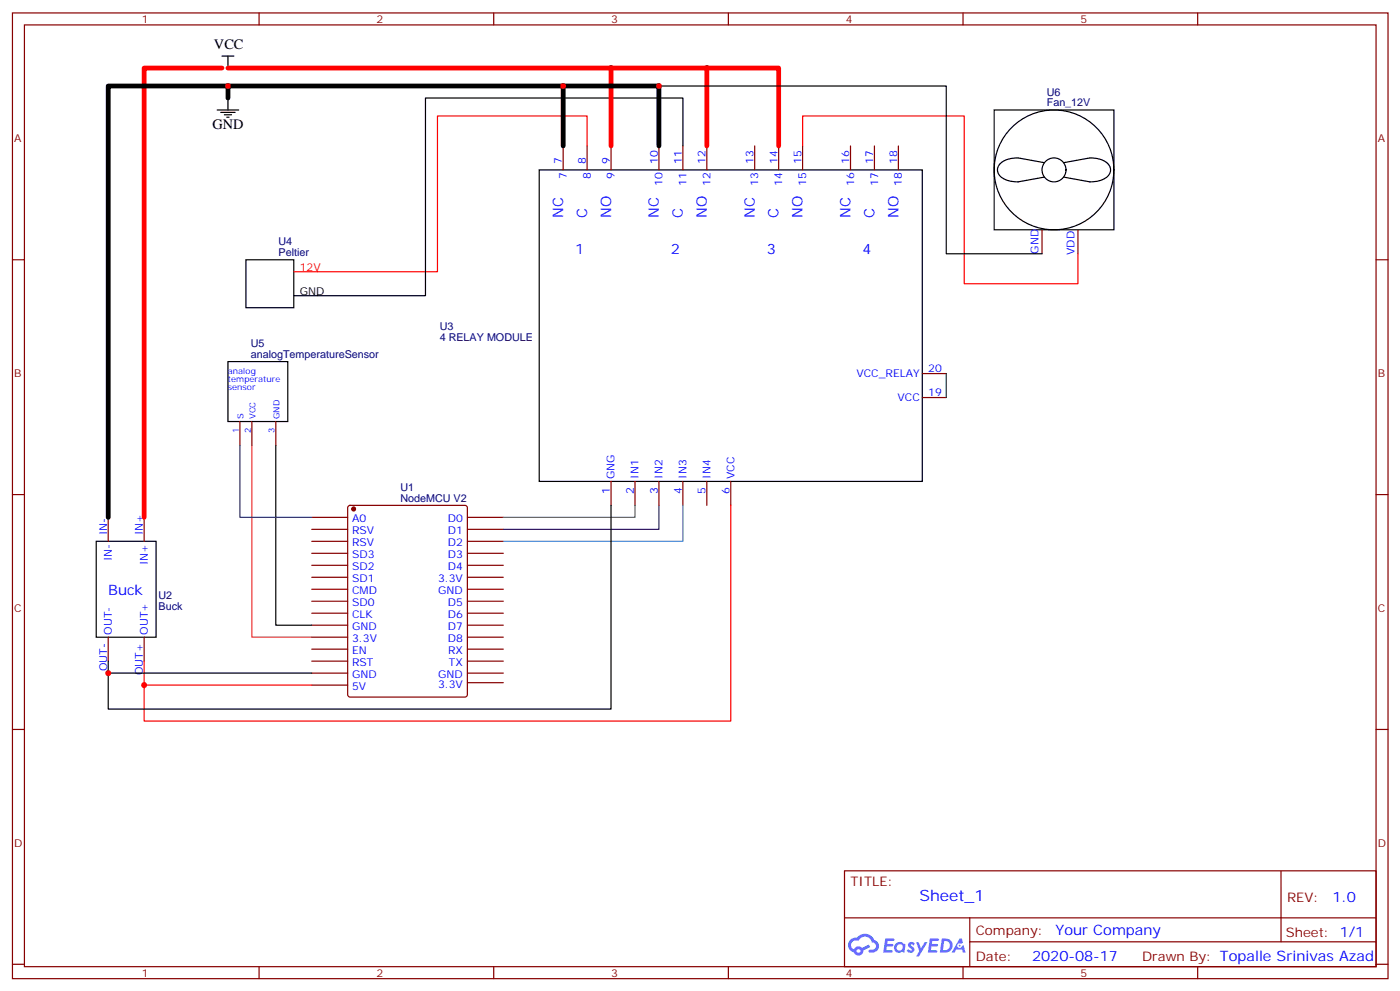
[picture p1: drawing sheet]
<svg xmlns="http://www.w3.org/2000/svg" width="413mm" height="292mm" viewBox="0 0 413 292" stroke-linecap="round" stroke-linejoin="round" font-family="sans-serif">
<g fill="none" stroke="#870000" stroke-width=".35">
<path d="M3.7 3.8h405.3v284.3h-405.3zM7.2 7.3h398.3v277.3h-398.3zM76.3 3.8v3.5M145.5 3.8v3.5M214.6 3.8v3.5M283.8 3.8v3.5M352.9 3.8v3.5M3.7 76.5h3.5M405.5 76.5h3.5M3.7 145.6h3.5M405.5 145.6h3.5M3.7 214.8h3.5"/>
<path d="M405.5 214.8h3.5M248.8 256.4h156.7v28.2h-156.7zM377.5 256.4v20.9M248.9 270.2h156.5M285.8 277.3h119.6M285.8 270.2v14.2M3.7 283.9h3.5M76.3 284.6v3.5M145.5 284.6v3.5M214.6 284.6v3.5M283.8 284.6v3.5M352.9 284.6v3.5"/>
<path d="M405.5 283.9h3.5"/>
</g>
<g fill="#5487ff">
<path d="M267.8 277.6a1.22 1.22 0 0 1 1.8 .2l-.4 .6a.47 .47 0 0 0-.4-.4 .47 .47 0 0 0-.5 .2l.2 .2a1.14 1.14 0 0 1 .8 1.8 1.14 1.14 0 0 1-2 0l-.2-.2 .5-.6 .7 .5a.29 .29 0 0 0 .4-.3 .29 .29 0 0 0-.3-.3 1.04 1.04 0 0 1-.6-1.7z"/>
<path d="M260.8 276.3h2.4l.3 .2-.1 .5-1.8 .1-.2 .8h1.6l.3 .4-.4 .4h-1.6l-.1 1.1h1.7l.2 .3-.2 .3-2.7 .1z"/>
<path d="M274 276.3h2.3l.4 .2-.2 .5-1.8 .1-.1 .8h1.5l.3 .4-.3 .4h-1.6l-.2 1.1h1.7l.2 .3-.2 .3-2.6 .1z"/>
<path d="M282.7 276.3h.7l.4 1.3-.6 .3a.69 .69 0 0 0-1.1 .3 .69 .69 0 0 0 .5 .9 .69 .69 0 0 0 .9-.6l.4-.2 .6 2.2h-.8l-.2-.9h-1.7l-.5 .9h-.9z"/>
<path d="M270 277.4h.7l.7 1.8 1.1-1.8h.8l-2.5 4.2h-.9l1-1.5z"/>
<path d="M277.5 276.3l-.6 4.2h1.4a2.11 2.11 0 0 0 2.4-2.1 2.11 2.11 0 0 0-2.5-2.1zM278.2 277.1a1.39 1.39 0 0 1 1.7 1.4 1.39 1.39 0 0 1-1.8 1.3h-.2z"/>
<path d="M263.8 277.9a1.54 1.54 0 0 0 0 2.2 1.54 1.54 0 0 0 2.1 .1l.6 .3 .3-2.3-.1-.3h-.5a1.49 1.49 0 0 0-2.4 0zM264.1 278.9a.95 .95 0 0 1 1.9 0 .95 .95 0 0 1-1.9 0z"/>
<path d="M250.6 276.7a2.18 2.18 0 0 0 1 3.7 1.44 1.44 0 0 0 1.7 .9 1.44 1.44 0 0 0 1.1-1.4l2-1.1-.4-.7-1.9 1a1.47 1.47 0 0 0-2.5 .4 1.39 1.39 0 0 1-.6-1.9 1.39 1.39 0 0 1 2-.5 2.12 2.12 0 0 1 2.1-1.3 2.12 2.12 0 0 1 1.9 1.7 1.14 1.14 0 0 1 1.1 1.4 1.14 1.14 0 0 1-1.6 .7 .43 .43 0 0 0-.6 .4 .43 .43 0 0 0 .4 .5 1.98 1.98 0 0 0 2.6-1.2 1.98 1.98 0 0 0-1.3-2.6 3.1 3.1 0 0 0-5.2-.6l-.9 .1zM252.4 280a.55 .55 0 0 1 1.1 0 .55 .55 0 0 1-1.1 0z"/>
<circle cx="282.8" cy="278.4" r=".26"/>
</g>
<g fill="none" stroke="#000" stroke-width=".35">
<path d="M65.4 16.5h3.5M67.2 16.5v3.5M64 32.4h6.3M65.1 33.1h4.2M66.1 33.8h2.1M66.8 34.5h.7M67.2 28.9v3.5M194.2 25.3h84.6v49.4h28.3M292.9 32.4h35.3v35.3h-35.3zM158.9 50h112.9v91.7h-112.9zM201.2 43v-14.1h-75.8v58.2h-38.8M307.8 47.9l-7.8-1.4a6.1 6.1 0 0 0-5.8 2.5 2.89 2.89 0 0 0 1.9 3.8l2.4 .7 1.5 .1 7.8-1.5"/>
<path d="M313.4 47.9l7.8-1.4a6.1 6.1 0 0 1 5.8 2.5 2.89 2.89 0 0 1-1.9 3.8l-2.4 .7-1.5 .1-7.8-1.5M72.5 76.5h14.1v14.1h-14.1zM67.2 106.5h17.6v17.6h-17.6zM81.3 131.2v52.9h10.6M28.4 159.4h17.6v28.2h-17.6zM180.1 148.8v60h-148.2v-10.6M31.9 194.7v3.5h60"/>
<circle cx="310.6" cy="50" r="17.6"/>
<circle cx="310.6" cy="50" r="3.5"/>
</g>
<g fill="none" stroke="#870000" stroke-width=".35">
<path d="M165.9 43v7M173 43v7M180.1 43v7M194.2 43v7M201.2 43v7M208.3 43v7M222.4 43v7M229.4 43v7M236.5 43v7M250.6 43v7M257.7 43v7M264.7 43v7"/>
<path d="M307.1 67.7v7M317.6 67.7v7M271.8 117.1h7M271.8 110h7M70.7 124.1v7.1M74.2 124.1v7.1M81.3 124.1v7.1M31.9 152.3v7.1M42.5 152.3v7.1M91.9 152.3h10.5M91.9 155.9h10.5M91.9 159.4h10.5"/>
<path d="M102.7 149l.5-.2h33.8l.7 .4v55.3l-.4 .7h-34.1l-.7-.4-.1-55.3zM137.7 152.3h10.6M137.7 155.9h10.6M137.7 159.4h10.6M180.1 141.7v7.1M187.1 141.7v7.1M194.2 141.7v7.1M201.2 141.7v7.1M208.3 141.7v7.1M215.3 141.7v7.1M91.9 162.9h10.5M91.9 166.4h10.5"/>
<path d="M91.9 170h10.5M91.9 173.5h10.5M91.9 177h10.5M137.7 162.9h10.6M137.7 166.4h10.6M137.7 170h10.6M137.7 173.5h10.6M137.7 177h10.6M31.9 187.6v7.1M42.5 187.6v7.1M91.9 180.6h10.5M91.9 184.1h10.5"/>
<path d="M91.9 187.6h10.5M91.9 191.1h10.5M91.9 194.7h10.5M91.9 198.2h10.5M137.7 180.6h10.6M137.7 184.1h10.6M137.7 187.6h10.6M137.7 191.1h10.6M137.7 194.7h10.6M137.7 198.2h10.6M91.9 201.7h10.5M137.7 201h10.6"/>
</g>
<circle cx="104.2" cy="149.9" r=".53" fill="#870000" stroke="#870000" stroke-width=".35"/>
<path d="M187.1 148.8v3.5h-38.8" fill="none" stroke="#3c3" stroke-width=".35"/>
<path d="M194.2 148.8v7.1h-45.9" fill="none" stroke="#606" stroke-width=".35"/>
<path d="M201.2 148.8v10.6h-52.9" fill="none" stroke="#399" stroke-width=".35"/>
<path d="M173 43v-8.9h-44.1v45.9h-42.3M236.5 43v-8.9h47.6v49.4h33.5v-8.8M215.3 148.8v63.5h-172.8v-10.6M42.5 194.7v7h49.4" fill="none" stroke="#f00" stroke-width=".35"/>
<path d="M278.8 110v7.1" fill="none" stroke="#008700" stroke-width=".35"/>
<path d="M74.2 131.2v56.4h17.7" fill="none" stroke="#c33" stroke-width=".35"/>
<path d="M70.7 131.2v21.1h21.2" fill="none" stroke="#066" stroke-width=".35"/>
<path d="M65.4 20h-22.9v132.3M67.2 20h162.2v23M180.1 20v23M208.3 20v23" fill="none" stroke="#f00" stroke-width="1.4"/>
<path d="M67.2 28.9v-3.6h127v17.7M67.2 25.3h-35.3v127M165.9 25.3v17.7" fill="none" stroke="#000" stroke-width="1.4"/>
<g fill="#c00">
<circle cx="42.5" cy="201.7" r=".88"/>
<circle cx="31.9" cy="198.2" r=".88"/>
<circle cx="208.3" cy="20" r=".88"/>
<circle cx="180.1" cy="20" r=".88"/>
<circle cx="165.9" cy="25.3" r=".88"/>
<circle cx="194.2" cy="25.3" r=".88"/>
<circle cx="67.2" cy="25.3" r=".88"/>
</g>
<text font-size="4.6" fill="#00f" x="270.9" y="265.4">Sheet_1</text>
<g font-size="4.2">
<text x="63.1" y="14.4">VCC</text>
<text x="62.6" y="38">GND</text>
</g>
<g font-size="4.2" fill="#00f">
<text x="165.9" y="64.1" transform="rotate(-90 165.9 64.1)">NC</text>
<text x="173" y="64.1" transform="rotate(-90 173 64.1)">C</text>
<text x="180.1" y="64.1" transform="rotate(-90 180.1 64.1)">NO</text>
<text x="194.2" y="64.1" transform="rotate(-90 194.2 64.1)">NC</text>
<text x="201.2" y="64.1" transform="rotate(-90 201.2 64.1)">C</text>
<text x="208.3" y="64.1" transform="rotate(-90 208.3 64.1)">NO</text>
<text x="222.4" y="64.1" transform="rotate(-90 222.4 64.1)">NC</text>
<text x="229.4" y="64.1" transform="rotate(-90 229.4 64.1)">C</text>
<text x="236.5" y="64.1" transform="rotate(-90 236.5 64.1)">NO</text>
<text x="250.6" y="64.1" transform="rotate(-90 250.6 64.1)">NC</text>
<text x="257.7" y="64.1" transform="rotate(-90 257.7 64.1)">C</text>
<text x="264.7" y="64.1" transform="rotate(-90 264.7 64.1)">NO</text>
<text x="169.5" y="74.7">1</text>
<text x="197.7" y="74.7">2</text>
<text x="225.9" y="74.7">3</text>
<text x="254.1" y="74.7">4</text>
<text x="31.9" y="175.3">Buck</text>
<text x="392.6" y="265.7">1.0</text>
<text x="311" y="275.2">Your Company</text>
<text x="304.1" y="283">2020-08-17</text>
</g>
<g font-size="3.9" fill="#800">
<text x="250.6" y="261">TITLE:</text>
<text x="379.2" y="265.7">REV:</text>
<text x="287.5" y="275.2">Company:</text>
<text x="378.9" y="275.8">Sheet: 1/1</text>
<text x="287.5" y="282.9">Date:</text>
<text x="336.6" y="282.9">Drawn By: Topalle Srinivas Azad</text>
</g>
<g font-size="3.2" fill="#800">
<text x="41.8" y="6.8">1</text>
<text x="110.9" y="6.8">2</text>
<text x="180.1" y="6.8">3</text>
<text x="249.2" y="6.8">4</text>
<text x="318.3" y="6.8">5</text>
<text x="4.2" y="41.9">A</text>
<text x="406" y="41.9">A</text>
<text x="4.2" y="111.1">B</text>
<text x="406" y="111.1">B</text>
<text x="4.2" y="180.2">C</text>
<text x="406" y="180.2">C</text>
<text x="4.2" y="249.3">D</text>
<text x="406" y="249.3">D</text>
<text x="41.8" y="287.6">1</text>
<text x="110.9" y="287.6">2</text>
<text x="180.1" y="287.6">3</text>
<text x="249.2" y="287.6">4</text>
<text x="318.3" y="287.6">5</text>
</g>
<g font-size="3.2" fill="#000080">
<text x="308.5" y="28.4">U6</text>
<text x="308.5" y="31.3">Fan_12V</text>
<text x="82.1" y="75.4">Peltier</text>
<text x="82.1" y="72.2">U4</text>
<text x="129.6" y="100.3">4 RELAY MODULE</text>
<text x="129.6" y="97.2">U3</text>
<text x="73.9" y="105.4">analogTemperatureSensor</text>
<text x="73.9" y="102.2">U5</text>
<text x="118" y="147.7">NodeMCU V2</text>
<text x="118" y="144.6">U1</text>
<text x="46.7" y="179.5">Buck</text>
<text x="46.7" y="176.4">U2</text>
</g>
<g font-size="3.2" fill="#00f">
<text x="165.6" y="48.3" transform="rotate(-90 165.6 48.3)">7</text>
<text x="167" y="52.7" transform="rotate(-90 167 52.7)">7</text>
<text x="172.6" y="48.3" transform="rotate(-90 172.6 48.3)">8</text>
<text x="174.1" y="52.7" transform="rotate(-90 174.1 52.7)">8</text>
<text x="179.7" y="48.3" transform="rotate(-90 179.7 48.3)">9</text>
<text x="181.1" y="52.7" transform="rotate(-90 181.1 52.7)">9</text>
<text x="193.8" y="48.3" transform="rotate(-90 193.8 48.3)">10</text>
<text x="200.9" y="48.3" transform="rotate(-90 200.9 48.3)">11</text>
<text x="207.9" y="48.3" transform="rotate(-90 207.9 48.3)">12</text>
<text x="222" y="48.3" transform="rotate(-90 222 48.3)">13</text>
<text x="229.1" y="48.3" transform="rotate(-90 229.1 48.3)">14</text>
<text x="236.1" y="48.3" transform="rotate(-90 236.1 48.3)">15</text>
<text x="250.3" y="48.3" transform="rotate(-90 250.3 48.3)">16</text>
<text x="257.3" y="48.3" transform="rotate(-90 257.3 48.3)">17</text>
<text x="264.4" y="48.3" transform="rotate(-90 264.4 48.3)">18</text>
<text x="195.2" y="54.8" transform="rotate(-90 195.2 54.8)">10</text>
<text x="202.3" y="54.8" transform="rotate(-90 202.3 54.8)">11</text>
<text x="209.3" y="54.8" transform="rotate(-90 209.3 54.8)">12</text>
<text x="223.4" y="54.8" transform="rotate(-90 223.4 54.8)">13</text>
<text x="230.5" y="54.8" transform="rotate(-90 230.5 54.8)">14</text>
<text x="237.6" y="54.8" transform="rotate(-90 237.6 54.8)">15</text>
<text x="251.7" y="54.8" transform="rotate(-90 251.7 54.8)">16</text>
<text x="258.7" y="54.8" transform="rotate(-90 258.7 54.8)">17</text>
<text x="265.8" y="54.8" transform="rotate(-90 265.8 54.8)">18</text>
<text x="306" y="74.7" transform="rotate(-90 306 74.7)">GND</text>
<text x="316.6" y="75.1" transform="rotate(-90 316.6 75.1)">VDD</text>
<text x="252.4" y="111.1">VCC_RELAY</text>
<text x="273.5" y="109.6">20</text>
<text x="264.5" y="118.1">VCC</text>
<text x="273.5" y="116.7">19</text>
<text x="181.1" y="141" transform="rotate(-90 181.1 141)">GNG</text>
<text x="188.2" y="141" transform="rotate(-90 188.2 141)">IN1</text>
<text x="195.2" y="141" transform="rotate(-90 195.2 141)">IN2</text>
<text x="202.3" y="141" transform="rotate(-90 202.3 141)">IN3</text>
<text x="209.3" y="141" transform="rotate(-90 209.3 141)">IN4</text>
<text x="216.4" y="141" transform="rotate(-90 216.4 141)">VCC</text>
<text x="179.7" y="145.5" transform="rotate(-90 179.7 145.5)">1</text>
<text x="186.8" y="145.5" transform="rotate(-90 186.8 145.5)">2</text>
<text x="193.8" y="145.5" transform="rotate(-90 193.8 145.5)">3</text>
<text x="200.9" y="145.5" transform="rotate(-90 200.9 145.5)">4</text>
<text x="207.9" y="145.5" transform="rotate(-90 207.9 145.5)">5</text>
<text x="215" y="145.5" transform="rotate(-90 215 145.5)">6</text>
<text x="103.8" y="153.7">A0</text>
<text x="132" y="153.7">D0</text>
<text x="31.5" y="157.6" transform="rotate(-90 31.5 157.6)">IN-</text>
<text x="42.1" y="157.6" transform="rotate(-90 42.1 157.6)">IN+</text>
<text x="103.8" y="157.3">RSV</text>
<text x="103.8" y="160.8">RSV</text>
<text x="132" y="160.8">D2</text>
<text x="132" y="157.3">D1</text>
<text x="32.9" y="165.2" transform="rotate(-90 32.9 165.2)">IN-</text>
<text x="43.5" y="166.4" transform="rotate(-90 43.5 166.4)">IN+</text>
<text x="103.8" y="164.3">SD3</text>
<text x="103.8" y="167.9">SD2</text>
<text x="132" y="167.9">D4</text>
<text x="132" y="164.3">D3</text>
<text x="103.8" y="171.4">SD1</text>
<text x="129.1" y="171.4">3.3V</text>
<text x="103.8" y="174.9">CMD</text>
<text x="103.8" y="178.4">SD0</text>
<text x="129.1" y="174.9">GND</text>
<text x="132" y="178.4">D5</text>
<text x="103.8" y="182">CLK</text>
<text x="103.8" y="185.5">GND</text>
<text x="132" y="185.5">D7</text>
<text x="132" y="182">D6</text>
<text x="32.9" y="186.9" transform="rotate(-90 32.9 186.9)">OUT-</text>
<text x="43.5" y="186.9" transform="rotate(-90 43.5 186.9)">OUT+</text>
<text x="103.8" y="189">3.3V</text>
<text x="132" y="189">D8</text>
<text x="31.5" y="197.6" transform="rotate(-90 31.5 197.6)">OUT-</text>
<text x="103.8" y="192.5">EN</text>
<text x="103.8" y="196.1">RST</text>
<text x="132" y="192.5">RX</text>
<text x="132.3" y="196.1">TX</text>
<text x="42.1" y="198.7" transform="rotate(-90 42.1 198.7)">OUT+</text>
<text x="103.8" y="199.6">GND</text>
<text x="103.8" y="203.1">5V</text>
<text x="129.1" y="202.4">3.3V</text>
<text x="129.1" y="199.6">GND</text>
</g>
<text font-size="3.2" fill="#f00" x="88.3" y="79.7">12V</text>
<text font-size="3.2" x="88.3" y="86.7">GND</text>
<g font-size="2.5" fill="#00f">
<text x="67.2" y="110">analog</text>
<text x="67.2" y="112.5">temperature</text>
<text x="67.2" y="114.9">sensor</text>
<text x="71.8" y="123.4" transform="rotate(-90 71.8 123.4)">S</text>
<text x="75.3" y="123.4" transform="rotate(-90 75.3 123.4)">VCC</text>
<text x="82.3" y="123.4" transform="rotate(-90 82.3 123.4)">GND</text>
<text x="70.3" y="127.4" transform="rotate(-90 70.3 127.4)">1</text>
<text x="73.9" y="127.4" transform="rotate(-90 73.9 127.4)">2</text>
<text x="80.9" y="127.4" transform="rotate(-90 80.9 127.4)">3</text>
</g>
</svg>
